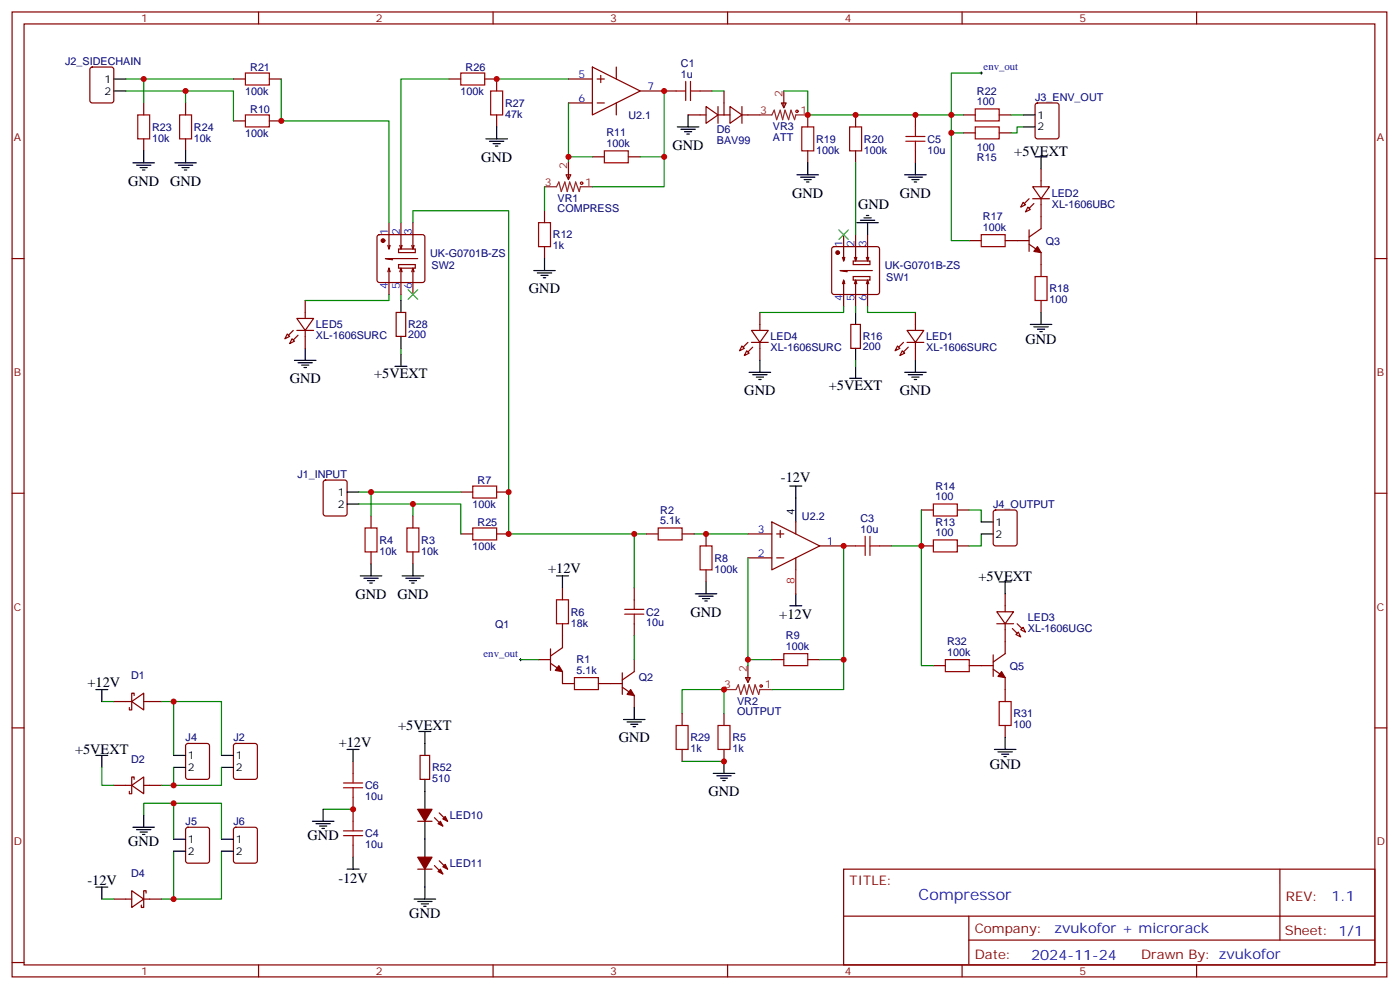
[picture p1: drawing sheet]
<svg xmlns="http://www.w3.org/2000/svg" width="413mm" height="291mm" viewBox="0 0 413 291" stroke-linecap="round" stroke-linejoin="round" font-family="sans-serif">
<g fill="none" stroke="#870000" stroke-width=".35">
<path d="M3.6 3.5h405.3v284.4h-405.3zM7.1 7.1h398.3v277.2h-398.3zM26.7 20l.5-.2h5.6l.7 .4v9.4l-.4 .7h-5.9l-.7-.4v-9.4zM76.2 3.5v3.6M145.4 3.5v3.6M174.7 19.8l14.1 7-14.1 7.1zM181.7 19.8v3.5M214.5 3.5v3.6M283.7 3.5v3.6M352.8 3.5v3.6M42.4 30.3v3.6M54.7 30.3v3.6"/>
<path d="M68.8 23.3h3.6M68.8 35.6h3.6M79.4 23.3h3.5M79.4 35.6h3.5M132.3 23.3h3.6M142.9 23.3h3.5v3.5M146.4 33.9v3.5M167.6 30.3h7.1M167.6 23.3h7.1M176.1 30.3h2.1M176.1 23.3h2.1M177.1 22.2v2.1"/>
<path d="M181.7 30.3v3.6M188.8 26.8h10.6M202.9 33.9h5.3M206.4 26.8h3.5M208.2 31.4l3.5 2.5-3.5 2.4zM211.7 33.9h3.5M211.7 31.4v4.9M213.5 26.8v7.1M215.2 31.4l3.6 2.5-3.6 2.4zM218.8 33.9h5.2M218.8 31.4v4.9M230.4 30.3h1.4l-.7 1.5z"/>
<path d="M231.1 26.8v5M238.2 33.9v3.5M252.3 33.9v3.5M269.9 33.9v3.5M284 33.9h3.5M284 39.2h3.5M294.6 33.9h3.5M294.6 39.2h3.5M305.4 30.5l.5-.2h5.6l.7 .5v9.4l-.4 .7h-5.9l-.7-.4v-9.5zM42.4 40.9v3.5M54.7 40.9v3.5M166.9 51.5h1.4l-.7 1.4z"/>
<path d="M167.6 48v4.9M174.7 46.2h3.5M185.2 46.2h3.6M238.2 44.4v3.6M252.3 44.4v3.6M269.9 44.4v3.6M301.7 59.6l.7 .7-1.4 .7zM304.5 55h4.9l-2.4 3.6zM304.5 58.6h4.9M307 49.7v5.3M307 58.6v8.8l-3.6 2.4M3.6 76.2h3.5"/>
<path d="M111.4 69.4l.5-.3h12.7l.5 .3 .2 .4v12.8l-.3 .4-.4 .3h-12.7l-.5-.3-.2-.4v-12.8zM114.3 72.3l.4 1.1M114.7 65.6v7.8l.3-1.1M114.7 79l-.4 1.1M117.5 73.4h4.9v1h-4.9zM117.5 78h4.9v1h-4.9zM117.9 72.3l.3 1.1M118.2 65.6v7.8l.4-1.1M118.2 79l-.3 1.1M121.4 72.3l.3 1.1M121.7 65.6v7.8l.4-1.1M121.7 79l-.3 1.1"/>
<path d="M123.2 76.2h-9.6l2.1 .4M160.5 62.1v3.5M160.5 72.7v3.5M245.5 72.9l.4-.2h12.7l.5 .2 .2 .5v12.7l-.2 .5-.5 .2h-12.7l-.5-.3-.2-.4v-12.7zM248.4 75.8l.3 1.1M248.7 69.1v7.8l.4-1.1M251.6 76.9h4.9v1.1h-4.9zM251.9 75.8l.4 1.1M252.3 69.1v7.8l.3-1.1M255.4 75.8l.4 1.1M255.8 69.1v7.8l.4-1.1M257.2 79.7h-9.5l2.1 .4"/>
<path d="M285.8 70.9h3.5M296.4 70.9h7M303.1 61l.7 .7-1.4 .7zM303.4 72l3.6 2.4v7.1M303.4 67.7v6.4M405.4 76.2h3.5M84.7 98.4l.7 .7-1.4 .7zM86.1 99.8l.7 .7-1.4 .7zM87.5 93.8h5l-2.5 3.6zM87.5 97.4h5M90 88.5v5.3M90 97.4v5.3"/>
<path d="M115 80.1l-.3-1.1v7.8M116.8 92.1h2.8v7h-2.8zM118.6 80.1l-.4-1.1v7.8M122.1 80.1l-.4-1.1v7.8M221.6 97.4h4.9l-2.5 3.5zM224 92.1v5.3M248.7 82.6l-.3 1M249.1 83.6l-.4-1v7.7M250.9 95.6h2.8v7.1h-2.8zM251.6 81.5h4.9v1.1h-4.9zM252.3 82.6l-.4 1M252.6 83.6l-.3-1v7.7"/>
<path d="M255.8 82.6l-.4 1M256.2 83.6l-.4-1v7.7M267.4 97.4h5l-2.5 3.5zM269.9 92.1v5.3M307 88.5v3.6M218.8 102l.7 .7-1.4 .7zM220.2 103.4l.7 .7-1.4 .7zM221.6 100.9h4.9M224 100.9v5.3M264.6 102l.7 .7-1.4 .7zM266 103.4l.7 .7-1.4 .7zM267.4 100.9h5"/>
<path d="M269.9 100.9v5.3M3.6 145.3h3.5M95.5 141.7l.5-.2h5.6l.7 .4v9.4l-.4 .7h-5.9l-.7-.4v-9.4zM109.4 152v3.6M121.7 152v3.6M135.9 157.3h3.5M135.9 145h3.5M146.4 157.3h3.6M146.4 145h3.6M190.5 157.3h3.6M201.1 157.3h3.5M208.2 157.3v3.6"/>
<path d="M220.5 157.3h7.1M227.6 153.8l14.1 7.1-14.1 7zM229 157.3h2.1M230 156.3v2.1M234.6 153.8v3.5M271.7 150.3h3.5M282.3 150.3h3.5M293.1 150.5l.4-.2h5.7l.6 .4 .1 9.5-.5 .6-5.9 .1-.6-.5-.1-9.4zM405.4 145.3h3.5M109.4 162.6v3.6M121.7 162.6v3.6M165.8 173.2v3.5"/>
<path d="M187 173.2v3.5M208.2 167.9v3.5M220.5 164.4h7.1M229 164.4h2.1M234.6 164.4v3.5M241.7 160.9h10.6M259.3 160.9h3.6M271.7 160.9h3.5M282.3 160.9h3.5M296.4 175v5.3M158.8 194.4h3.5M162.3 195.4l3.5 2.5v3.5h3.6"/>
<path d="M162.3 191.2v6.4M165.8 183.8v7.1l-3.5 2.4M183.5 198.3v6.3M187 183.8v3.5M187 194.4v3.5l-3.5 2.5M219.8 199.7h1.4l-.7 1.4zM220.5 196.1v5M227.6 194.4h3.5M238.2 194.4h3.5M275.2 196.1h3.5M285.8 196.1h7M292.8 197.2l3.6 2.5v7"/>
<path d="M292.8 193v6.3M293.9 180.3h4.9l-2.4 3.5zM293.9 183.8h4.9M296.4 183.8v8.8l-3.6 2.5M299.5 187l.7-.7 .8 1.4zM301 185.6l.7-.7 .7 1.4zM3.6 214.5h3.5M33.5 206.7h5.3M38.8 206.7l3.6-2.4v4.9zM39.5 205v-.7h-.7v4.9h-.7v-.7M42.4 206.7h5.3M55 219.3l.4-.2h5.7l.6 .4 .1 9.5-.5 .6-5.9 .1-.6-.5-.1-9.4z"/>
<path d="M69.1 219.3l.4-.2h5.7l.6 .4 .1 9.5-.5 .6-5.9 .1-.6-.5-.1-9.4zM176.4 201.4h7.1M183.5 202.5l3.5 2.5v3.5M201.1 210.3v3.5M213.5 210.3v3.5M296.4 213.8v3.5M405.4 214.5h3.5M33.5 231.4h5.3M38.8 231.4l3.6-2.4v4.9zM39.5 229.7v-.7h-.7v4.9h-.7v-.7M42.4 231.4h5.3M104.1 224.4v3.5"/>
<path d="M104.1 234.9v7.1M123.9 222.6h2.8v7.1h-2.8zM129.5 239.5l2.5 2.5M201.1 220.8v3.6M213.5 220.8v3.6M55 244l.4-.2h5.7l.6 .4 .1 9.4-.5 .7-5.9 .1-.6-.5-.1-9.4zM69.1 244l.4-.2h5.7l.6 .4 .1 9.4-.5 .7-5.9 .1-.6-.5-.1-9.4zM104.1 249.1v3.5M123.2 256.1h4.2M123.2 242h4.2M128.1 255.1l2.5 2.4M128.1 240.9l2.5 2.5"/>
<path d="M129.5 253.6l2.5 2.5M248.7 256.1h156.7v28.2h-156.7zM377.4 256.1v20.9M33.5 264.9h5.3M38.8 262.5l3.6 2.4-3.6 2.5zM42.4 264.9h5.3M43.1 263.2v-.7h-.7v4.9h-.7v-.7M248.8 270h156.4M285.7 277h119.5M285.7 270v14.1M3.6 283.6h3.5M76.2 284.3v3.6"/>
<path d="M145.4 284.3v3.6M214.5 284.3v3.6M283.7 284.3v3.6M352.8 284.3v3.6M405.4 283.6h3.5"/>
</g>
<g fill="none" stroke="#a10000" stroke-width=".35">
<path d="M40.6 33.9h3.5v7h-3.5zM53 33.9h3.5v7h-3.5zM72.4 33.9h7v3.5h-7zM72.4 21.5h7v3.5h-7zM135.9 21.5h7v3.5h-7zM144.7 26.8h3.5v7.1h-3.5zM199.4 26.8h2.8M202.2 24v5.6M203.6 24v5.6M203.6 26.8h2.8M236.4 37.4h3.5v7h-3.5zM250.5 37.4h3.5v7h-3.5z"/>
<path d="M269.9 37.4v2.8M287.5 32.1h7.1v3.5h-7.1zM287.5 37.4h7.1v3.5h-7.1zM178.2 44.4h7v3.6h-7zM267.1 40.2h5.6M267.1 41.6h5.6M269.9 41.6v2.8M158.8 65.6h3.5v7.1h-3.5zM289.3 69.1h7.1v3.6h-7.1zM305.2 81.5h3.5v7h-3.5zM107.6 155.6h3.6v7h-3.6zM120 155.6h3.5v7h-3.5z"/>
<path d="M139.4 143.2h7v3.6h-7zM139.4 155.6h7v3.5h-7zM194.1 155.6h7v3.5h-7zM255.1 158v5.7M256.5 158v5.7M275.2 159.1h7.1v3.5h-7.1zM275.2 148.5h7.1v3.5h-7.1zM164.1 176.7h3.5v7.1h-3.5zM184.2 179.6h5.6M187 176.7v2.9M206.4 160.9h3.5v7h-3.5zM252.3 160.9h2.8"/>
<path d="M256.5 160.9h2.8M169.4 199.7h7v3.5h-7zM184.2 181h5.6M187 181v2.8M231.1 192.6h7.1v3.5h-7.1zM278.7 194.4h7.1v3.5h-7.1zM199.4 213.8h3.5v7h-3.5zM211.7 213.8h3.5v7h-3.5zM294.6 206.7h3.5v7.1h-3.5zM101.3 232.1h5.6M101.3 230.7h5.6M104.1 227.9v2.8"/>
<path d="M104.1 232.1v2.8M101.3 246.2h5.6M101.3 244.8h5.6M104.1 242v2.8M104.1 246.2v2.9"/>
<circle cx="235" cy="32.8" r=".35"/>
<circle cx="171.5" cy="54" r=".35"/>
<circle cx="224.4" cy="202.1" r=".35"/>
</g>
<g fill="none" stroke="#000" stroke-width=".35">
<path d="M33.5 23.3h3.6M33.5 26.8h3.6M146.4 37.4v3.5M199.7 37.4h6.4M200.8 38.1h4.2M201.8 38.8h2.1M202.5 39.5h.7M202.9 33.9v3.5M301.7 37.4h3.5M301.7 33.9h3.5M39.2 48h6.3M40.3 48.7h4.2"/>
<path d="M41.3 49.4h2.1M42 50.1h.7M42.4 44.4v3.6M51.5 48h6.4M52.6 48.7h4.2M53.7 49.4h2.1M54.4 50.1h.7M54.7 44.4v3.6M143.3 40.9h6.3M144.3 41.6h4.3M145.4 42.3h2.1M146.1 43h.7"/>
<path d="M235 51.5h6.3M236 52.2h4.3M237.1 52.9h2.1M237.8 53.6h.7M238.2 48v3.5M266.7 51.5h6.4M267.8 52.2h4.2M268.9 52.9h2.1M269.6 53.6h.7M269.9 48v3.5M305.2 46.2h3.5M307 46.2v3.5"/>
<path d="M157.4 79.7h6.3M160.5 76.2v3.5M252.6 65.6h6.4M253.7 64.9h4.2M254.7 64.2h2.2M255.4 63.5h.8M255.8 65.6v3.5M118.2 88.5v3.6M118.2 99.1v3.6M158.4 80.4h4.3M159.5 81.1h2.1M160.2 81.8h.7"/>
<path d="M252.3 92.1v3.5M303.8 95.6h6.3M304.8 96.3h4.3M305.9 97h2.1M306.6 97.7h.7M307 92.1v3.5M86.8 106.2h6.4M87.9 106.9h4.2M88.9 107.6h2.2M89.6 108.3h.7M90 102.7v3.5M116.5 107.9h3.5"/>
<path d="M118.2 104.4v3.5M220.9 109.7h6.3M221.9 110.4h4.3M223 111.1h2.1M223.7 111.8h.7M224 106.2v3.5M250.5 111.5h3.5M252.3 102.7v3.5M252.3 107.9v3.6M266.7 109.7h6.4M267.8 110.4h4.2M268.9 111.1h2.1"/>
<path d="M269.6 111.8h.7M269.9 106.2v3.5M102.3 145h3.6M102.3 148.5h3.6M232.9 143.2h3.5M234.6 143.2v10.6M289.3 153.8h3.5M289.3 157.3h3.5M106.2 169.7h6.4M107.3 170.4h4.2M108.3 171.1h2.2M109 171.8h.7"/>
<path d="M109.4 166.2v3.5M118.6 169.7h6.3M119.6 170.4h4.3M120.7 171.1h2.1M121.4 171.8h.7M121.7 166.2v3.5M164.1 169.7h3.5M165.8 169.7v3.5M205 175h6.3M206.1 175.7h4.2M207.1 176.4h2.1M207.8 177.1h.7"/>
<path d="M208.2 171.4v3.6M232.9 178.5h3.5M234.6 175v3.5M294.6 171.4h3.5M296.4 171.4v3.6M28.3 203.2h3.5M30 203.2v3.5M123.5 215.5h3.5M125.3 215.5v7.1M183.8 212h6.4M184.9 212.7h4.2M185.9 213.4h2.2"/>
<path d="M186.7 214.1h.7M187 208.5v3.5M296.4 217.3v3.5M28.3 222.6h3.5M30 222.6v3.5M51.2 222.6h3.5M51.2 226.1h3.5M65.3 222.6h3.5M65.3 226.1h3.5M95.3 238.5v3.5M102.3 220.8h3.6M104.1 220.8v3.6"/>
<path d="M125.3 229.7v8.8M210.3 227.9h6.3M211.3 228.6h4.3M212.4 229.3h2.1M213.1 230h.7M213.5 224.4v3.5M293.2 220.8h6.3M294.3 221.5h4.2M295.3 222.2h2.1M296 223h.7M39.2 243.8h6.3M40.3 244.5h4.2"/>
<path d="M41.3 245.2h2.1M42 245.9h.7M42.4 240.2v3.6M51.2 247.3h3.5M51.2 250.8h3.5M65.3 247.3h3.5M65.3 250.8h3.5M92.1 242h6.4M93.2 242.7h4.2M94.2 243.4h2.1M94.9 244.1h.7M102.3 256.1h3.6"/>
<path d="M104.1 252.6v3.5M125.3 242v10.6M125.3 256.1v8.8M28.3 261.4h3.5M30 261.4v3.5M122.1 264.9h6.3M123.2 265.6h4.2M124.2 266.3h2.1M124.9 267.1h.7"/>
</g>
<path d="M224 33.9h3.6l.7-1.4 .7 2.8 1-2.8 .8 2.8 .7-2.8 1 2.8 .7-2.8 1.1 2.8 .3-1.4h3.6M160.5 55h3.6l.7-1.4 .7 2.8 1-2.8 .8 2.8 .7-2.8 1 2.8 .7-2.8 1.1 2.8 .3-1.4h3.6M213.5 203.2h3.5l.7-1.4 .7 2.8 1.1-2.8 .7 2.8 .7-2.8 1 2.8 .7-2.8 1.1 2.8 .3-1.4h3.6" fill="none" stroke="#8c2424" stroke-width=".35"/>
<g fill="none" stroke="#008700" stroke-width=".35">
<path d="M37.1 26.8h31.7v8.8M37.1 23.3h31.7M42.4 23.3v7M54.7 26.8v3.5M82.9 23.3v12.3h31.8v30M132.3 23.3h-14.1v42.3M146.4 23.3h21.2M167.6 30.3v17.7M195.8 26.8v28.2h-21.1M209.9 26.8h3.6M231.1 26.8h7.1v7.1h42.3M280.5 33.9v5.3h3.5"/>
<path d="M280.5 39.2v31.7h5.3M280.5 33.9h3.5M289.3 21.5h-8.8v12.4M298.1 33.9h3.6M301.7 37.4h-1.8v1.8h-1.8M160.5 55v7.1M167.6 46.2h7.1M188.8 46.2h7M252.3 48v21.1M121.7 65.6v-3.5h28.3v95.2h40.5M114.7 86.8v1.7h-24.7M118.2 86.8v1.7"/>
<path d="M248.7 90.3v1.8h-24.7M252.3 90.3v1.8M255.8 90.3v1.8h14.1M118.2 102.7v1.7M252.3 106.2v1.7M105.9 148.5h30v8.8M105.9 145h30M109.4 145v7M121.7 148.5v3.5M187 157.3v15.9M204.6 157.3h15.9M271.7 150.3v10.6"/>
<path d="M285.8 150.3h3.5v3.5M289.3 157.3v3.6h-3.5M220.5 164.4v31.7M248.7 160.9v42.3h-21.1M262.9 160.9h8.8v35.2h3.5M153.5 194.4h5.3M187 187.3v7.1M220.5 194.4h7.1M241.7 194.4h7M30 206.7h3.5M47.7 206.7h17.6v15.9M51.2 206.7v15.9"/>
<path d="M201.1 210.3v-7.1h12.4v7.1M30 226.1v5.3h3.5M51.2 226.1v5.3M51.2 236.7v10.6M65.3 226.1v5.3h-17.6M95.3 238.5h8.8M201.1 224.4h12.4M42.4 240.2v-3.5h22.9v10.6M51.2 250.8v14.1M65.3 250.8v14.1h-17.6M30 264.9h3.5"/>
</g>
<path d="M234.6 167.9v7.1" fill="none" stroke="#f00" stroke-width=".35"/>
<g fill="#870000" stroke="#870000" stroke-width=".35">
<path d="M185.9 203.2l1.1 1.8-2.1-.4z"/>
<path d="M164.8 196.1l1 1.8-2.1-.3z"/>
<path d="M267.8 102.3l-1.4 1.4z"/>
<path d="M266.4 100.9l-1.4 1.4z"/>
<path d="M303.4 61.4l1.4-1.4z"/>
<path d="M303.4 58.6l-1.4 1.4z"/>
<path d="M298.5 185.2l1.4 1.4z"/>
<path d="M299.9 183.8l1.4 1.4z"/>
<path d="M123.2 252.6h4.2l-2.1 3.5z"/>
<path d="M129.2 256.8l.7-.7 .7 1.4z"/>
<path d="M130.6 255.4l.7-.7 .7 1.4z"/>
<path d="M123.2 238.5h4.2l-2.1 3.5z"/>
<path d="M129.2 242.7l.7-.7 .7 1.4z"/>
<path d="M130.6 241.3l.7-.7 .7 1.4z"/>
<path d="M295.3 197.9l1.1 1.8-2.1-.4z"/>
<path d="M305.9 72.7l1.1 1.7-2.2-.3z"/>
<path d="M221.9 102.3l-1.4 1.4z"/>
<path d="M219.1 102.3l1.4-1.4z"/>
<path d="M87.9 98.8l-1.4 1.4z"/>
<path d="M85.1 98.8l1.4-1.4z"/>
<circle cx="247" cy="74.4" r=".53"/>
<circle cx="112.9" cy="70.9" r=".53"/>
</g>
<path d="M289 21.5h.7M289.3 21.2v.7M153.1 194.4h.7M153.5 194v.7" fill="none" stroke="#000" stroke-width=".29"/>
<path d="M247.3 67.7l2.9 2.9M250.2 67.7l-2.9 2.9M120.3 85.4l2.9 2.8M123.2 85.4l-2.9 2.8" fill="none" stroke="#3c3" stroke-width=".35"/>
<g fill="#c00">
<circle cx="208.2" cy="157.3" r=".88"/>
<circle cx="187" cy="157.3" r=".88"/>
<circle cx="248.7" cy="194.4" r=".88"/>
<circle cx="195.8" cy="26.8" r=".88"/>
<circle cx="248.7" cy="160.9" r=".88"/>
<circle cx="238.2" cy="33.9" r=".88"/>
<circle cx="51.2" cy="264.9" r=".88"/>
<circle cx="51.2" cy="236.7" r=".88"/>
<circle cx="51.2" cy="206.7" r=".88"/>
<circle cx="51.2" cy="231.4" r=".88"/>
<circle cx="104.1" cy="238.5" r=".88"/>
<circle cx="280.5" cy="33.9" r=".88"/>
<circle cx="280.5" cy="39.2" r=".88"/>
<circle cx="42.4" cy="23.3" r=".88"/>
<circle cx="54.7" cy="26.8" r=".88"/>
<circle cx="109.4" cy="145" r=".88"/>
<circle cx="121.7" cy="148.5" r=".88"/>
<circle cx="150" cy="157.3" r=".88"/>
<circle cx="252.3" cy="33.9" r=".88"/>
<circle cx="82.9" cy="35.6" r=".88"/>
<circle cx="150" cy="145" r=".88"/>
<circle cx="271.7" cy="160.9" r=".88"/>
<circle cx="167.6" cy="46.2" r=".88"/>
<circle cx="195.8" cy="46.2" r=".88"/>
<circle cx="220.5" cy="194.4" r=".88"/>
<circle cx="146.4" cy="23.3" r=".88"/>
<circle cx="213.5" cy="203.2" r=".88"/>
<circle cx="213.5" cy="224.4" r=".88"/>
<circle cx="269.9" cy="33.9" r=".88"/>
</g>
<text font-size="4.6" fill="#00f" x="270.8" y="265.1">Compressor</text>
<g font-size="4.2">
<text x="141.9" y="47.6">GND</text>
<text x="198.3" y="44.1">GND</text>
<text x="299" y="45.9">+5VEXT</text>
<text x="37.8" y="54.7">GND</text>
<text x="50.1" y="54.7">GND</text>
<text x="233.6" y="58.2">GND</text>
<text x="265.3" y="58.2">GND</text>
<text x="253" y="61.7">GND</text>
<text x="156" y="86.4">GND</text>
<text x="302.4" y="101.2">GND</text>
<text x="85.4" y="112.9">GND</text>
<text x="110.3" y="111.4">+5VEXT</text>
<text x="219.5" y="116.4">GND</text>
<text x="244.4" y="115">+5VEXT</text>
<text x="265.3" y="116.4">GND</text>
<text x="230.2" y="142.1">-12V</text>
<text x="161.6" y="169">+12V</text>
<text x="288.5" y="171.1">+5VEXT</text>
<text x="104.8" y="176.4">GND</text>
<text x="117.2" y="176.4">GND</text>
<text x="203.6" y="181.7">GND</text>
<text x="229.8" y="182.5">+12V</text>
<text x="25.8" y="202.5">+12V</text>
<text x="117.4" y="215.2">+5VEXT</text>
<text x="99.9" y="220.1">+12V</text>
<text x="182.4" y="218.7">GND</text>
<text x="22.1" y="222.3">+5VEXT</text>
<text x="291.8" y="226.5">GND</text>
<text x="208.9" y="234.6">GND</text>
<text x="37.8" y="249.4">GND</text>
<text x="90.7" y="247.6">GND</text>
<text x="25.8" y="260.7">-12V</text>
<text x="99.8" y="260.1">-12V</text>
<text x="120.7" y="270.6">GND</text>
</g>
<g font-size="4.2" fill="#00f">
<text x="392.5" y="265.4">1.1</text>
<text x="310.9" y="274.9">zvukofor + microrack</text>
<text x="304" y="282.7">2024-11-24</text>
</g>
<g font-size="3.9" fill="#800">
<text x="250.5" y="260.7">TITLE:</text>
<text x="379.1" y="265.4">REV:</text>
<text x="287.4" y="274.9">Company:</text>
<text x="378.8" y="275.5">Sheet: 1/1</text>
<text x="287.4" y="282.6">Date:</text>
<text x="336.5" y="282.7">Drawn By: zvukofor</text>
</g>
<g font-size="3.2" fill="#800">
<text x="41.7" y="6.5">1</text>
<text x="110.8" y="6.5">2</text>
<text x="180" y="6.5">3</text>
<text x="249.1" y="6.5">4</text>
<text x="318.2" y="6.5">5</text>
<text x="4.1" y="41.6">A</text>
<text x="405.9" y="41.6">A</text>
<text x="4.1" y="110.8">B</text>
<text x="405.9" y="110.8">B</text>
<text x="4.1" y="179.9">C</text>
<text x="405.9" y="179.9">C</text>
<text x="4.1" y="249.1">D</text>
<text x="405.9" y="249.1">D</text>
<text x="41.7" y="287.3">1</text>
<text x="110.8" y="287.3">2</text>
<text x="180" y="287.3">3</text>
<text x="249.1" y="287.3">4</text>
<text x="318.2" y="287.3">5</text>
</g>
<g font-size="3.2" fill="#000080">
<text x="19.2" y="19.1">J2_SIDECHAIN</text>
<text x="73.8" y="20.9">R21</text>
<text x="137.3" y="20.9">R26</text>
<text x="200.8" y="22.9">1u</text>
<text x="200.8" y="19.8">C1</text>
<text x="72.3" y="28">100k</text>
<text x="135.8" y="28">100k</text>
<text x="288.1" y="27.9">R22</text>
<text x="305.2" y="29.7">J3_ENV_OUT</text>
<text x="73.8" y="33.2">R10</text>
<text x="148.9" y="34.7">47k</text>
<text x="148.9" y="31.5">R27</text>
<text x="185.3" y="35.2">U2.1</text>
<text x="288.1" y="31">100</text>
<text x="44.8" y="41.8">10k</text>
<text x="44.8" y="38.5">R23</text>
<text x="57.2" y="41.8">10k</text>
<text x="57.2" y="38.5">R24</text>
<text x="72.3" y="40.3">100k</text>
<text x="178.8" y="40.2">R11</text>
<text x="211.4" y="39.2">D6</text>
<text x="227.9" y="41.5">ATT</text>
<text x="227.9" y="38.3">VR3</text>
<text x="178.8" y="43.4">100k</text>
<text x="211.4" y="42.3">BAV99</text>
<text x="240.6" y="45.3">100k</text>
<text x="240.6" y="42.1">R19</text>
<text x="254.7" y="45.3">100k</text>
<text x="254.7" y="42.1">R20</text>
<text x="273.4" y="45.2">10u</text>
<text x="273.4" y="42.1">C5</text>
<text x="288.1" y="44.4">100</text>
<text x="288.1" y="47.6">R15</text>
<text x="164.4" y="59.4">VR1</text>
<text x="310.1" y="57.9">LED2</text>
<text x="164.4" y="62.6">COMPRESS</text>
<text x="289.8" y="64.9">R17</text>
<text x="310.1" y="61.2">XL-1606UBC</text>
<text x="163" y="70.3">R12</text>
<text x="289.8" y="68.1">100k</text>
<text x="126.8" y="75.6">UK-G0701B-ZS</text>
<text x="163" y="73.5">1k</text>
<text x="308.4" y="72.1">Q3</text>
<text x="127.3" y="79.3">SW2</text>
<text x="260.9" y="79.1">UK-G0701B-ZS</text>
<text x="261.3" y="82.8">SW1</text>
<text x="309.4" y="89.3">100</text>
<text x="309.4" y="86.2">R18</text>
<text x="93.2" y="100">XL-1606SURC</text>
<text x="93.2" y="96.7">LED5</text>
<text x="120.3" y="99.7">200</text>
<text x="120.3" y="96.8">R28</text>
<text x="227.2" y="100.3">LED4</text>
<text x="254.4" y="100.3">R16</text>
<text x="273.1" y="100.3">LED1</text>
<text x="227.2" y="103.5">XL-1606SURC</text>
<text x="254.4" y="103.2">200</text>
<text x="273.1" y="103.5">XL-1606SURC</text>
<text x="87.7" y="140.9">J1_INPUT</text>
<text x="140.8" y="142.6">R7</text>
<text x="139.3" y="149.7">100k</text>
<text x="275.8" y="147.5">100</text>
<text x="275.8" y="144.3">R14</text>
<text x="292.9" y="149.7">J4_OUTPUT</text>
<text x="140.8" y="155">R25</text>
<text x="194.7" y="154.5">5.1k</text>
<text x="194.7" y="151.3">R2</text>
<text x="236.4" y="153.4">U2.2</text>
<text x="253.7" y="153.8">C3</text>
<text x="275.8" y="154.9">R13</text>
<text x="111.9" y="160.2">R4</text>
<text x="124.2" y="160.2">R3</text>
<text x="253.7" y="157">10u</text>
<text x="275.8" y="158">100</text>
<text x="111.9" y="163.5">10k</text>
<text x="124.2" y="163.5">10k</text>
<text x="139.3" y="162">100k</text>
<text x="210.6" y="165.5">R8</text>
<text x="210.6" y="168.8">100k</text>
<text x="146" y="184.9">Q1</text>
<text x="168.3" y="184.6">18k</text>
<text x="168.3" y="181.4">R6</text>
<text x="190.5" y="184.6">10u</text>
<text x="190.5" y="181.4">C2</text>
<text x="303.1" y="183.1">LED3</text>
<text x="231.7" y="191.6">100k</text>
<text x="231.7" y="188.4">R9</text>
<text x="279.2" y="190.1">R32</text>
<text x="303.1" y="186.3">XL-1606UGC</text>
<text x="170" y="195.4">R1</text>
<text x="279.2" y="193.3">100k</text>
<text x="297.8" y="197.3">Q5</text>
<text x="38.7" y="200">D1</text>
<text x="170" y="198.6">5.1k</text>
<text x="188.3" y="200.8">Q2</text>
<text x="217.3" y="207.6">VR2</text>
<text x="217.3" y="210.8">OUTPUT</text>
<text x="298.8" y="214.6">100</text>
<text x="298.8" y="211.4">R31</text>
<text x="54.7" y="218.5">J4</text>
<text x="68.9" y="218.5">J2</text>
<text x="203.6" y="221.7">1k</text>
<text x="203.6" y="218.4">R29</text>
<text x="215.9" y="221.7">1k</text>
<text x="215.9" y="218.4">R5</text>
<text x="38.7" y="224.7">D2</text>
<text x="127.4" y="227.3">R52</text>
<text x="107.6" y="232.5">C6</text>
<text x="127.4" y="230.5">510</text>
<text x="107.6" y="235.7">10u</text>
<text x="54.7" y="243.2">J5</text>
<text x="68.9" y="243.2">J6</text>
<text x="132.7" y="241.4">LED10</text>
<text x="107.6" y="249.8">10u</text>
<text x="107.6" y="246.6">C4</text>
<text x="132.7" y="255.5">LED11</text>
<text x="38.6" y="258.5">D4</text>
</g>
<g font-size="3.2" fill="#00f">
<text x="170.5" y="22.9">5</text>
<text x="290" y="20.6">env_out</text>
<text x="170.5" y="30">6</text>
<text x="190.9" y="26.5">7</text>
<text x="114.3" y="69.1" transform="rotate(-90 114.3 69.1)">1</text>
<text x="117.9" y="69.1" transform="rotate(-90 117.9 69.1)">2</text>
<text x="121.4" y="69.1" transform="rotate(-90 121.4 69.1)">3</text>
<text x="248.4" y="72.7" transform="rotate(-90 248.4 72.7)">1</text>
<text x="251.9" y="72.7" transform="rotate(-90 251.9 72.7)">2</text>
<text x="255.4" y="72.7" transform="rotate(-90 255.4 72.7)">3</text>
<text x="114.3" y="85.3" transform="rotate(-90 114.3 85.3)">4</text>
<text x="117.9" y="85.3" transform="rotate(-90 117.9 85.3)">5</text>
<text x="121.4" y="85.3" transform="rotate(-90 121.4 85.3)">6</text>
<text x="248.4" y="88.8" transform="rotate(-90 248.4 88.8)">4</text>
<text x="251.9" y="88.8" transform="rotate(-90 251.9 88.8)">5</text>
<text x="255.4" y="88.8" transform="rotate(-90 255.4 88.8)">6</text>
<text x="223.4" y="157">3</text>
<text x="243.8" y="160.5">1</text>
<text x="223.4" y="164">2</text>
<text x="142.6" y="193.5">env_out</text>
</g>
<g font-size="3.2">
<text x="30.8" y="24.3">1</text>
<text x="30.8" y="27.9">2</text>
<text x="305.9" y="34.9">1</text>
<text x="305.9" y="38.5">2</text>
<text x="99.6" y="146">1</text>
<text x="99.6" y="149.6">2</text>
<text x="234.3" y="151.7" transform="rotate(-90 234.3 151.7)">4</text>
<text x="293.5" y="154.9">1</text>
<text x="293.5" y="158.4">2</text>
<text x="55.4" y="223.7">1</text>
<text x="55.4" y="227.2">2</text>
<text x="69.5" y="223.7">1</text>
<text x="69.5" y="227.2">2</text>
<text x="55.4" y="248.4">1</text>
<text x="55.4" y="251.9">2</text>
<text x="69.5" y="248.4">1</text>
<text x="69.5" y="251.9">2</text>
</g>
<g font-size="3.2" fill="#8d2323">
<text x="230.8" y="28.6" transform="rotate(-90 230.8 28.6)">2</text>
<text x="224.1" y="33.5">3</text>
<text x="236" y="33.5">1</text>
<text x="167.3" y="49.7" transform="rotate(-90 167.3 49.7)">2</text>
<text x="160.7" y="54.7">3</text>
<text x="172.5" y="54.7">1</text>
<text x="220.2" y="197.9" transform="rotate(-90 220.2 197.9)">2</text>
<text x="213.6" y="202.8">3</text>
<text x="225.5" y="202.8">1</text>
</g>
<text font-size="3.2" fill="#f00" x="234.3" y="172.1" transform="rotate(-90 234.3 172.1)">8</text>
</svg>
